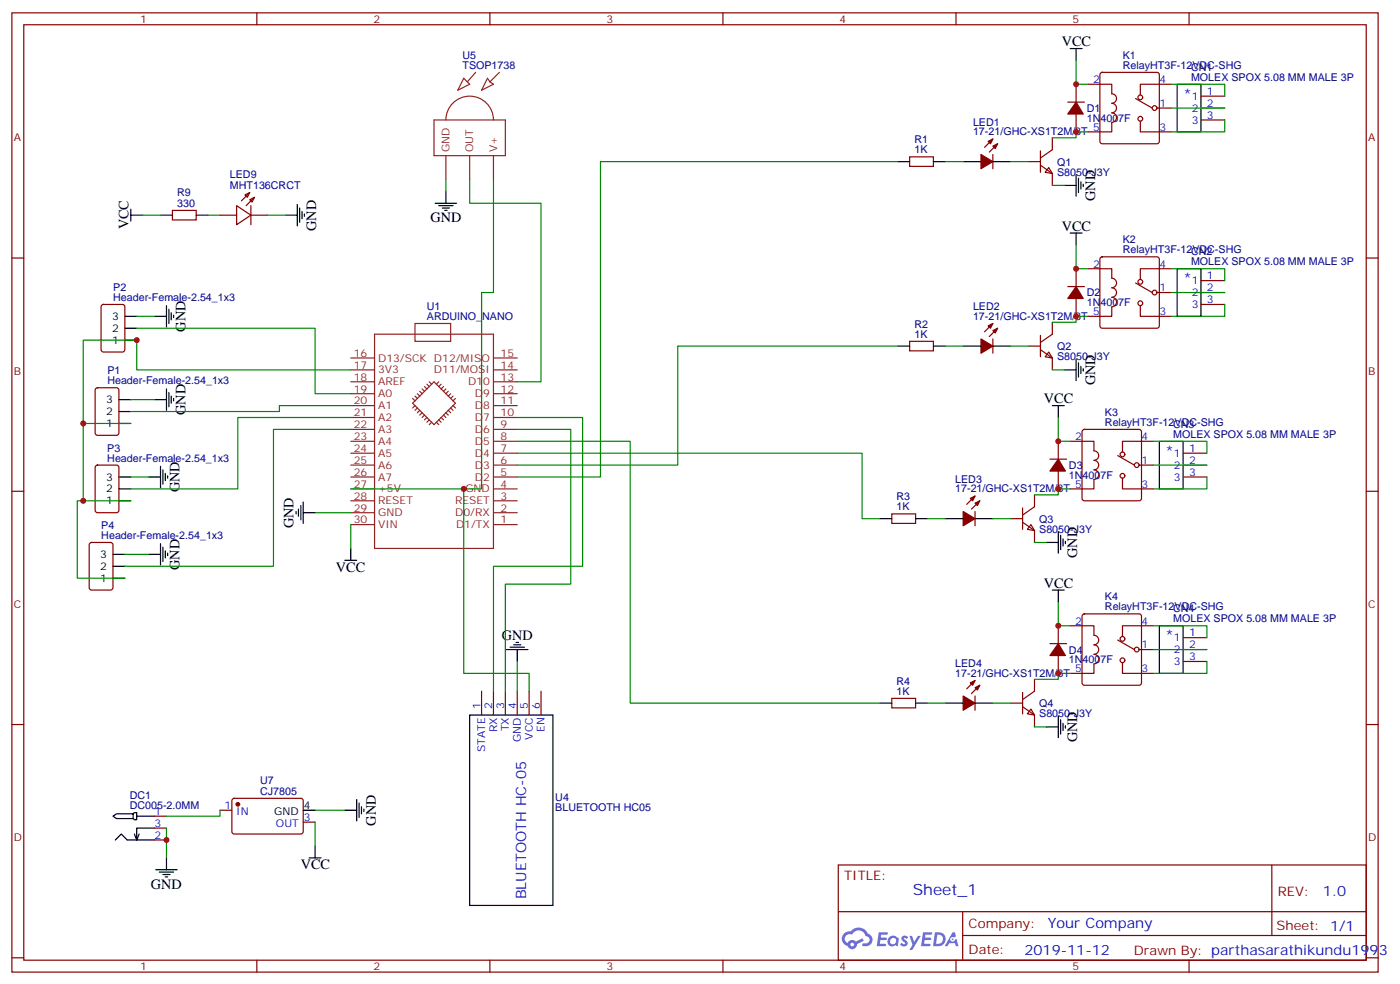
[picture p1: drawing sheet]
<svg xmlns="http://www.w3.org/2000/svg" width="415mm" height="292mm" viewBox="0 0 415 292" stroke-linecap="round" stroke-linejoin="round" font-family="sans-serif">
<g fill="none" stroke="#870000" stroke-width=".35">
<path d="M3.5 3.8h405.4v284.3h-405.4zM7.1 7.3h398.2v277.3h-398.2zM76.2 3.8v3.5M145.3 3.8v3.5M214.5 3.8v3.5M283.6 3.8v3.5M352.8 3.8v3.5M3.5 76.5h3.6M405.3 76.5h3.6M3.5 145.6h3.6M405.3 145.6h3.6M3.5 214.8h3.6"/>
<path d="M405.3 214.8h3.6M248.7 256.4h156.6v28.2h-156.6zM377.3 256.4v20.9M248.7 270.2h156.5M285.6 277.3h119.6M285.6 270.2v14.2M3.5 283.9h3.6M76.2 284.6v3.5M145.3 284.6v3.5M214.5 284.6v3.5M283.6 284.6v3.5M352.8 284.6v3.5"/>
<path d="M405.3 283.9h3.6"/>
</g>
<g fill="#5487ff">
<path d="M267.7 277.6a1.22 1.22 0 0 1 1.7 .2l-.4 .6a.47 .47 0 0 0-.3-.4 .47 .47 0 0 0-.5 .2l.1 .2a1.14 1.14 0 0 1 .8 1.8 1.14 1.14 0 0 1-1.9 0l-.2-.2 .5-.6 .7 .5a.29 .29 0 0 0 .3-.3 .29 .29 0 0 0-.2-.3 1.04 1.04 0 0 1-.6-1.7z"/>
<path d="M260.7 276.3h2.4l.3 .2-.2 .5-1.8 .1-.1 .8h1.5l.3 .4-.3 .4h-1.6l-.2 1.1h1.7l.2 .3-.2 .3-2.6 .1z"/>
<path d="M273.8 276.3h2.4l.3 .2-.1 .5-1.8 .1-.2 .8h1.6l.3 .4-.4 .4h-1.6l-.1 1.1h1.7l.2 .3-.2 .3-2.6 .1z"/>
<path d="M282.6 276.3h.7l.3 1.3-.6 .3a.69 .69 0 0 0-1 .3 .69 .69 0 0 0 .4 .9 .69 .69 0 0 0 .9-.6l.5-.2 .6 2.2h-.8l-.2-.9h-1.8l-.5 .9h-.8z"/>
<path d="M269.8 277.4h.8l.6 1.8 1.1-1.8h.9l-2.6 4.2h-.8l.9-1.5z"/>
<path d="M277.4 276.3l-.6 4.2h1.3a2.11 2.11 0 0 0 2.5-2.1 2.11 2.11 0 0 0-2.5-2.1zM278.1 277.1a1.39 1.39 0 0 1 1.7 1.4 1.39 1.39 0 0 1-1.8 1.3h-.3z"/>
<path d="M263.7 277.9a1.54 1.54 0 0 0-.1 2.2 1.54 1.54 0 0 0 2.2 .1l.6 .3 .3-2.3-.2-.3h-.4a1.49 1.49 0 0 0-2.4 0zM264 278.9a.94 .94 0 0 1 1.8 0 .94 .94 0 0 1-1.8 0z"/>
<path d="M250.4 276.7a2.18 2.18 0 0 0 1.1 3.7 1.44 1.44 0 0 0 1.6 .9 1.44 1.44 0 0 0 1.2-1.4l2-1.1-.5-.7-1.9 1a1.47 1.47 0 0 0-2.4 .4 1.39 1.39 0 0 1-.7-1.9 1.39 1.39 0 0 1 2-.5 2.12 2.12 0 0 1 2.2-1.3 2.12 2.12 0 0 1 1.9 1.7 1.14 1.14 0 0 1 1.1 1.4 1.14 1.14 0 0 1-1.7 .7 .43 .43 0 0 0-.5 .4 .43 .43 0 0 0 .4 .5 1.98 1.98 0 0 0 2.5-1.2 1.98 1.98 0 0 0-1.2-2.6 3.1 3.1 0 0 0-5.3-.6l-.9 .1zM252.3 280a.55 .55 0 0 1 1.1 0 .55 .55 0 0 1-1.1 0z"/>
<circle cx="282.6" cy="278.4" r=".26"/>
</g>
<g fill="none" stroke="#870000" stroke-width=".35">
<path d="M316.8 30.3h4.9M319.3 25v5.3M319.3 33.8v5.3M322.8 25h7v2.8a1.41 1.41 0 0 1 1.5 1.4 1.41 1.41 0 0 1-1.5 1.4 1.41 1.41 0 0 1 1.5 1.4 1.41 1.41 0 0 1-1.5 1.4 1.41 1.41 0 0 1 1.5 1.5 1.41 1.41 0 0 1-1.5 1.4v2.8h-7M326.6 21.7l.4-.3h16.3l.5 .3 .2 .5v19.7l-.3 .5-.4 .2h-16.3l-.5-.2-.2-.5v-19.7zM336.9 29.2l4.9 2.8M338.3 35.9v3.2h9.2M343.3 32h4.2M347.5 25h-9.2v3.2M356.3 28.5h7.1M356.3 32h7.1M356.3 35.6h7.1"/>
<path d="M72.7 57.8l1.4-.7-.7 1.4zM74.1 59.2l1.4-.7-.7 1.4zM74.1 57.1l-2.5 2.4M75.5 58.5l-2.5 2.5M269.9 46.5h7v2.8h-7zM294.6 45.8v4.2M294.6 41.2l-2.5 2.5M296 42.6l-2.5 2.5M305.2 47.9h3.5M308.7 44.7v6.4M308.7 49l3.5 2.4v3.6M311.1 49.7l1.1 1.7-2.1-.3z"/>
<path d="M312.2 40.9v3.5l-3.5 2.4M51.2 62.4h7v2.8h-7zM65.3 63.8h4.9M70.2 61l4.2 2.8-4.2 2.8zM74.4 61v5.6M74.4 63.8h5M319.3 79.7v5.2M322.8 79.7h7v2.8a1.41 1.41 0 0 1 1.5 1.4 1.41 1.41 0 0 1-1.5 1.4 1.41 1.41 0 0 1 1.5 1.4 1.41 1.41 0 0 1-1.5 1.4 1.41 1.41 0 0 1 1.5 1.4 1.41 1.41 0 0 1-1.5 1.4v2.9h-7M326.6 76.3l.4-.2h16.3l.5 .2 .2 .5v19.8l-.3 .5-.4 .2h-16.3l-.5-.2-.2-.5v-19.8zM347.5 79.7h-9.2v3.1M30.2 90.4l.5-.2h5.6l.7 .5v12.9l-.4 .7-5.9 .1-.7-.5v-13zM294.6 95.9l-2.5 2.5"/>
<path d="M296 97.3l-2.5 2.5M308.7 99.4v6.4M312.2 95.5v3.6l-3.5 2.4M316.8 84.9h4.9M319.3 88.5v5.3M336.9 83.9l4.9 2.8M338.3 90.6v3.2h9.2M343.3 86.7h4.2M356.3 86.7h7.1M356.3 83.2h7.1M356.3 90.2h7.1M28.5 115.1l.4-.2h5.7l.6 .5 .1 12.9-.5 .7h-5.9l-.6-.4-.1-13z"/>
<path d="M269.9 101.2h7v2.8h-7zM294.6 100.5v4.2M305.2 102.6h3.5M308.7 103.6l3.5 2.5v3.5M311.1 104.4l1.1 1.7-2.1-.3zM28.5 138.1l.4-.2h5.7l.6 .4 .1 13-.5 .6-5.9 .1-.6-.5-.1-12.9zM311.5 136.1h4.9M314 130.8v5.3M314 139.6v5.3M317.5 130.8h7.1v2.8a1.41 1.41 0 0 1 1.4 1.4 1.41 1.41 0 0 1-1.4 1.5 1.41 1.41 0 0 1 1.4 1.4 1.41 1.41 0 0 1-1.4 1.4 1.41 1.41 0 0 1 1.4 1.4 1.41 1.41 0 0 1-1.4 1.4v2.8h-7.1M321.3 127.5l.4-.2h16.3l.5 .2 .2 .5v19.7l-.3 .5-.4 .2h-16.3l-.5-.2-.2-.5v-19.7zM331.6 135l4.9 2.9"/>
<path d="M338 137.9h4.2M342.2 130.8h-9.2v3.2M351 137.9h7.1M351 134.3h7.1M264.6 152.3h7v2.9h-7zM289.3 151.6v4.3M289.3 147l-2.5 2.5M290.7 148.4l-2.5 2.5M299.9 153.7h3.5M303.4 150.6v6.3M303.4 154.8l3.5 2.5v3.5M305.9 155.5l1 1.8-2.1-.4z"/>
<path d="M306.9 146.7v3.5l-3.5 2.5M333 141.7v3.2h9.2M351 141.4h7.1M26.7 161l.5-.2h5.6l.7 .4v13l-.4 .7h-5.9l-.7-.5v-12.9zM311.5 190.8h4.9M314 185.5v5.3M314 194.3v5.3M317.5 185.5h7.1v2.8a1.41 1.41 0 0 1 1.4 1.4 1.41 1.41 0 0 1-1.4 1.4 1.41 1.41 0 0 1 1.4 1.4 1.41 1.41 0 0 1-1.4 1.5 1.41 1.41 0 0 1 1.4 1.4 1.41 1.41 0 0 1-1.4 1.4v2.8h-7.1M321.3 182.2l.4-.2h16.3l.5 .2 .2 .5v19.7l-.3 .5-.4 .2h-16.3l-.5-.2-.2-.5v-19.7zM331.6 189.7l4.9 2.8M333 196.4v3.2h9.2M338 192.5h4.2"/>
<path d="M342.2 185.5h-9.2v3.2M351 192.5h7.1M351 189h7.1M351 196.1h7.1M142.9 204.9v7M146.4 204.9v7M149.9 204.9v7M153.5 204.9v7M157 204.9v7M160.5 204.9v7M264.6 207h7v2.8h-7zM289.3 201.7l-2.5 2.5"/>
<path d="M289.3 206.3v4.2M290.7 203.1l-2.5 2.5M299.9 208.4h3.5M303.4 205.2v6.4M303.4 209.5l3.5 2.4v3.6M305.9 210.2l1 1.7-2.1-.3zM306.9 201.4v3.5l-3.5 2.5M69 236.8l.5-.2 20 .1 .5 .6-.1 9.5-.6 .4h-20.1l-.4-.7v-9.2zM45.9 249h3.5M45.9 245.5h3.5M45.9 241.9h3.5M65.3 240.2h3.5"/>
<path d="M90 243.7h3.5"/>
<circle cx="338.3" cy="28.9" r=".71"/>
<circle cx="338.3" cy="35.2" r=".71"/>
<circle cx="342.5" cy="32" r=".71"/>
<circle cx="338.3" cy="83.5" r=".71"/>
<circle cx="338.3" cy="89.9" r=".71"/>
<circle cx="342.5" cy="86.7" r=".71"/>
<circle cx="333" cy="134.7" r=".71"/>
<circle cx="337.3" cy="137.9" r=".71"/>
<circle cx="333" cy="141" r=".71"/>
<circle cx="333" cy="189.4" r=".71"/>
<circle cx="333" cy="195.7" r=".71"/>
<circle cx="337.3" cy="192.5" r=".71"/>
</g>
<g fill="none" stroke="#000" stroke-width=".35">
<path d="M317.5 14.4h3.5M319.3 14.4v3.5M349.2 25h7.1v14.1h-7.1zM132.3 56.7v3.6M266.3 47.9h3.6M276.9 47.9h3.6M285.8 47.9h5.2M294.6 47.9h5.3M315.7 55h3.6M319.3 51.8v6.3M320 52.8v4.3M320.7 53.9v2.1"/>
<path d="M321.4 54.6v.7M38.8 63.8h3.5M38.8 62v3.5M47.6 63.8h3.6M58.2 63.8h3.5M84.7 63.8h3.5M88.2 60.6v6.4M88.9 61.7v4.2M89.6 62.7v2.1M90.3 63.4v.7M129.1 60.3h6.4M130.2 61h4.2"/>
<path d="M131.2 61.7h2.1M131.9 62.4h.7M317.5 69.1h3.5M319.3 69.1v3.5M349.2 79.7h7.1v14.1h-7.1zM37 97.3h3.6M37 93.8h3.6M45.9 93.8h3.5M49.4 90.6v6.3M50.1 91.7v4.2M50.8 92.7v2.1M51.5 93.4v.7"/>
<path d="M35.3 118.5h3.5M37 100.8h3.6M45.9 118.5h3.5M49.4 115.3v6.3M50.1 116.3v4.3M50.8 117.4v2.1M51.5 118.1v.7M266.3 102.6h3.6M276.9 102.6h3.6M285.8 102.6h5.2M294.6 102.6h5.3M315.7 109.6h3.6"/>
<path d="M319.3 106.5v6.3M320 107.5v4.3M320.7 108.6v2.1M321.4 109.3v.7M35.3 125.5h3.5M35.3 122h3.5M47.6 138.2v6.4M48.3 139.3v4.2M312.2 120.2h3.5M314 120.2v3.6M344 130.8h7v14.1h-7zM35.3 148.4h3.5"/>
<path d="M35.3 144.9h3.5M35.3 141.4h3.5M44.1 141.4h3.5M49 140.3v2.2M49.7 141v.7M87.8 151.6v.7M88.5 150.9v2.1M89.3 149.9v4.2M90 152h3.5M90 148.8v6.4M261.1 153.7h3.5M271.6 153.7h3.6"/>
<path d="M280.5 153.7h5.3M289.3 153.7h5.3M314 157.6v6.4M314.7 158.7v4.2M315.4 159.7v2.2M33.5 171.4h3.5M33.5 167.9h3.5M33.5 164.3h3.5M44.1 164.3h3.5M47.6 161.1v6.4M48.3 162.2v4.2M49 163.3v2.1"/>
<path d="M49.7 164v.7M102.3 166.1h3.5M104.1 162.6v3.5M310.4 160.8h3.6M312.2 174.9h3.5M314 174.9v3.5M316.1 160.4v.7M150.3 192.5h6.3M151.3 191.8h4.3M152.4 191.1h2.1M153.1 190.4h.7M153.5 192.5v3.6"/>
<path d="M344 185.5h7v14.1h-7zM139.3 211.9h24.7v56.5h-24.7zM261.1 208.4h3.5M271.6 208.4h3.6M280.5 208.4h5.3M289.3 208.4h5.3M310.4 215.5h3.6M314 212.3v6.4M314.7 213.4v4.2M315.4 214.4v2.1M316.1 215.1v.7M105.8 237v6.3"/>
<path d="M106.5 238.1v4.2M107.2 239.1v2.1M107.9 239.8v.7M33.5 241.9l1.1-.7h4.9v1.4h-4.9zM34.2 249l1.8-1.8 1.7 1.8h8.2M39.5 241.2l.4-.3h.7v2.1h-.7l-.4-.4M40.6 241.9h5.3M41.3 247.2l-.7 1.8M45.9 245.5h-5.3v3.5l-.7-1.8M46.2 257.8h6.4M47.3 258.5h4.2M48.3 259.2h2.1"/>
<path d="M49 259.9h.7M49.4 254.3v3.5M90 240.2h3.5M91.7 254.3h3.5M93.5 250.8v3.5M102.3 240.2h3.5"/>
</g>
<g fill="#870000" stroke="#870000" stroke-width=".35">
<path d="M314 190.8l2.1 3.5h-4.6z"/>
<path d="M285.8 206.3l3.5 2.1-3.5 2.1z"/>
<path d="M289.3 203.8l1.4-.7-.7 1.4z"/>
<path d="M287.9 202.4l1.4-.7-.7 1.4z"/>
<path d="M314 136.1l2.1 3.5h-4.6z"/>
<path d="M285.8 151.6l3.5 2.1-3.5 2.2z"/>
<path d="M289.3 149.2l1.4-.8-.7 1.5z"/>
<path d="M287.9 147.7l1.4-.7-.7 1.4z"/>
<path d="M319.3 84.9l2.1 3.6h-4.6z"/>
<path d="M291 100.5l3.6 2.1-3.6 2.1z"/>
<path d="M294.6 98l1.4-.7-.7 1.4z"/>
<path d="M293.2 96.6l1.4-.7-.7 1.4z"/>
<path d="M291 45.8l3.6 2.1-3.6 2.1z"/>
<path d="M294.6 43.3l1.4-.7-.7 1.4z"/>
<path d="M293.2 41.9l1.4-.7-.7 1.4z"/>
<path d="M319.3 30.3l2.1 3.5h-4.6z"/>
<circle cx="70.6" cy="238.4" r=".53"/>
</g>
<g fill="none" stroke="#8c2424" stroke-width=".35">
<path d="M128.8 35.6h21.1v10.5h-21.1zM132.3 35.6a7.1 7.1 0 0 1 7-7.1 7.1 7.1 0 0 1 7.1 7.1M137.6 23.2l1.7 1.8-3.5 1.7zM141.1 21.4l-2.5 2.9M144.6 23.2l.7 1.1 1.1 .7-3.5 1.7zM148.2 21.4l-2.9 2.9M132.3 46.1v7.1M139.3 46.1v7.1M146.4 46.1v7.1M111.1 99.1h35.3v63.5h-35.3zM123.1 95.9h10.6v5.3h-10.6zM104.1 109.6h7"/>
<path d="M104.1 113.2h7M104.1 116.7h7M104.1 106.1h7M122.4 119.5l6.4-6.3 6.3 6.3-6.3 6.4zM122.4 118.1l.7 .7M123.1 117.4l.7 .7M123.8 116.7l.7 .7M124.5 116l.7 .7M125.2 115.3l.7 .7M125.9 114.6l.7 .7M126.6 113.9l.8 .7M127.4 113.2l.7 .7"/>
<path d="M130.2 113.2l-.7 .7M130.9 113.9l-.7 .7M131.6 114.6l-.7 .7M132.3 115.3l-.7 .7M133 116l-.7 .7M133.7 116.7l-.7 .7M134.4 117.4l-.7 .7M135.1 118.1l-.7 .7M146.4 109.6h7.1M146.4 113.2h7.1M146.4 116.7h7.1M146.4 106.1h7.1"/>
<path d="M104.1 120.2h7M104.1 123.8h7M104.1 127.3h7M104.1 130.8h7M104.1 134.3h7M104.1 137.9h7M123.1 120.2l-.7 .7M123.8 120.9l-.7 .7M124.5 121.6l-.7 .7M125.2 122.3l-.7 .7M125.9 123l-.7 .8M126.6 123.8l-.7 .7"/>
<path d="M127.4 124.5l-.8 .7M128.1 125.2l-.7 .7M129.5 125.2l.7 .7M130.2 124.5l.7 .7M130.9 123.8l.7 .7M131.6 123l.7 .8M132.3 122.3l.7 .7M133 121.6l.7 .7M133.7 120.9l.7 .7M134.4 120.2l.7 .7M146.4 120.2h7.1M146.4 123.8h7.1"/>
<path d="M146.4 127.3h7.1M146.4 130.8h7.1M146.4 134.3h7.1M146.4 137.9h7.1M104.1 141.4h7M104.1 144.9h7M104.1 148.4h7M104.1 152h7M104.1 155.5h7M146.4 141.4h7.1M146.4 144.9h7.1M146.4 148.4h7.1"/>
<path d="M146.4 152h7.1M146.4 155.5h7.1"/>
</g>
<g fill="none" stroke="#008700" stroke-width=".35">
<path d="M319.3 17.9v7.1h3.5M322.8 39.1h-3.5v1.8h-7.1M347.5 25h15.9v3.5M347.5 32h15.9M363.4 35.6v3.5h-15.9M132.3 53.2v3.5M139.3 53.2v7.1h21.2v52.9h-7M146.4 53.2v33.5h-3.5v58.2h-5.3M266.3 47.9h-88.1v93.5h-24.7M280.5 47.9h5.3M299.9 47.9h5.3M312.2 55h3.5"/>
<path d="M42.3 63.8h5.3M61.7 63.8h3.6M79.4 63.8h5.3M319.3 72.6v7.1h3.5M347.5 79.7h15.9v3.5M40.6 97.3h52.9v19.4h10.6M40.6 93.8h5.3M322.8 93.8h-3.5v1.7h-7.1M347.5 86.7h15.9M363.4 90.2v3.6h-15.9M38.8 118.5h7.1M104.1 109.6h-63.5v-8.8h-15.9v24.7h14.1"/>
<path d="M266.3 102.6h-65.2v35.3h-47.6M280.5 102.6h5.3M299.9 102.6h5.3M312.2 109.6h3.5M24.7 125.5v22.9M104.1 120.2h-21.2v1.8h-44.1M104.1 123.8h-33.5v21.1h-31.8M104.1 127.3h-23v40.6h-44.1M153.5 130.8h33.5v77.6h74.1M153.5 134.3h102.3v19.4h5.3M153.5 127.3h15.8v45.8h-19.4v31.8M153.5 123.8h19.4v44.1h-26.5v37"/>
<path d="M314 123.8v7h3.5M342.2 130.8h15.9v3.5M342.2 137.9h15.9M38.8 148.4h-15.9v23h14.1M38.8 141.4h5.3M93.5 152h10.6M104.1 144.9h33.5v54.7h19.4v5.3M104.1 155.5v7.1M275.2 153.7h5.3M294.6 153.7h5.3M317.5 144.9h-3.5v1.8h-7.1M358.1 141.4v3.5h-15.9"/>
<path d="M37 164.3h7.1M306.9 160.8h3.5M314 178.4v7.1h3.5M153.5 196.1v8.8M317.5 199.6h-3.5v1.8h-7.1M342.2 185.5h15.9v3.5M342.2 192.5h15.9M358.1 196.1v3.5h-15.9M275.2 208.4h5.3M294.6 208.4h5.3M306.9 215.5h3.5M49.4 245.5v8.8"/>
<path d="M65.3 240.2v1.7h-15.9M93.5 240.2h8.8M93.5 243.7v7.1"/>
</g>
<g fill="#c00">
<circle cx="24.7" cy="125.5" r=".88"/>
<circle cx="24.7" cy="148.4" r=".88"/>
<circle cx="137.6" cy="144.9" r=".88"/>
<circle cx="49.4" cy="249" r=".88"/>
<circle cx="314" cy="199.6" r=".88"/>
<circle cx="314" cy="185.5" r=".88"/>
<circle cx="319.3" cy="93.8" r=".88"/>
<circle cx="319.3" cy="79.7" r=".88"/>
<circle cx="319.3" cy="25" r=".88"/>
<circle cx="319.3" cy="39.1" r=".88"/>
<circle cx="314" cy="130.8" r=".88"/>
<circle cx="314" cy="144.9" r=".88"/>
<circle cx="40.6" cy="100.8" r=".88"/>
</g>
<text font-size="4.6" fill="#00f" x="270.8" y="265.4">Sheet_1</text>
<g font-size="4.2">
<text x="315" y="13.7">VCC</text>
<text x="324.9" y="59.5" transform="rotate(-90 324.9 59.5)">GND</text>
<text x="127.7" y="65.9">GND</text>
<text x="38.1" y="68" transform="rotate(-90 38.1 68)">VCC</text>
<text x="93.8" y="68.5" transform="rotate(-90 93.8 68.5)">GND</text>
<text x="315" y="68.4">VCC</text>
<text x="55" y="98.4" transform="rotate(-90 55 98.4)">GND</text>
<text x="309.7" y="119.5">VCC</text>
<text x="324.9" y="114.2" transform="rotate(-90 324.9 114.2)">GND</text>
<text x="55" y="123" transform="rotate(-90 55 123)">GND</text>
<text x="53.3" y="146" transform="rotate(-90 53.3 146)">GND</text>
<text x="87.1" y="156.6" transform="rotate(-90 87.1 156.6)">GND</text>
<text x="319.6" y="165.4" transform="rotate(-90 319.6 165.4)">GND</text>
<text x="53.3" y="168.9" transform="rotate(-90 53.3 168.9)">GND</text>
<text x="99.6" y="169.6">VCC</text>
<text x="309.7" y="174.2">VCC</text>
<text x="148.9" y="189.7">GND</text>
<text x="319.6" y="220.1" transform="rotate(-90 319.6 220.1)">GND</text>
<text x="111.5" y="244.8" transform="rotate(-90 111.5 244.8)">GND</text>
<text x="89.2" y="257.7">VCC</text>
<text x="44.8" y="263.5">GND</text>
</g>
<g font-size="4.2" fill="#00f">
<text x="351" y="29.2">*</text>
<text x="351" y="83.9">*</text>
<text x="345.7" y="135.1">*</text>
<text x="345.7" y="189.7">*</text>
<text x="156.1" y="266.6" transform="rotate(-90 156.1 266.6)">BLUETOOTH HC-05</text>
<text x="392.5" y="265.7">1.0</text>
<text x="310.9" y="275.2">Your Company</text>
<text x="304" y="283">2019-11-12</text>
</g>
<g font-size="3.9" fill="#800">
<text x="250.5" y="261">TITLE:</text>
<text x="379.1" y="265.7">REV:</text>
<text x="287.4" y="275.2">Company:</text>
<text x="378.7" y="275.8">Sheet: 1/1</text>
<text x="287.4" y="282.9">Date:</text>
<text x="336.4" y="282.9">Drawn By: parthasarathikundu1993</text>
</g>
<g font-size="3.2" fill="#800">
<text x="41.6" y="6.8">1</text>
<text x="110.8" y="6.8">2</text>
<text x="179.9" y="6.8">3</text>
<text x="249.1" y="6.8">4</text>
<text x="318.2" y="6.8">5</text>
<text x="4.1" y="41.9">A</text>
<text x="405.9" y="41.9">A</text>
<text x="4.1" y="111.1">B</text>
<text x="405.9" y="111.1">B</text>
<text x="4.1" y="180.2">C</text>
<text x="405.9" y="180.2">C</text>
<text x="4.1" y="249.3">D</text>
<text x="405.9" y="249.3">D</text>
<text x="41.6" y="287.6">1</text>
<text x="110.8" y="287.6">2</text>
<text x="179.9" y="287.6">3</text>
<text x="249.1" y="287.6">4</text>
<text x="318.2" y="287.6">5</text>
</g>
<g font-size="3.2" fill="#000080">
<text x="137.2" y="17.5">U5</text>
<text x="333.1" y="17.4">K1</text>
<text x="137.2" y="20.4">TSOP1738</text>
<text x="333.1" y="20.4">RelayHT3F-12VDC-SHG</text>
<text x="353.4" y="23.9">MOLEX SPOX 5.08 MM MALE 3P</text>
<text x="353.4" y="21">CN1</text>
<text x="322.4" y="33.2">D1</text>
<text x="288.7" y="40.1">17-21/GHC-XS1T2M/3T</text>
<text x="288.7" y="37.2">LED1</text>
<text x="322.4" y="36.1">1N4007F</text>
<text x="271.3" y="45.4">1K</text>
<text x="271.3" y="42.5">R1</text>
<text x="68.2" y="52.8">LED9</text>
<text x="313.6" y="52">S8050-J3Y</text>
<text x="313.6" y="49.1">Q1</text>
<text x="52.6" y="58.1">R9</text>
<text x="68.2" y="56">MHT136CRCT</text>
<text x="52.6" y="61.3">330</text>
<text x="333.1" y="75.1">RelayHT3F-12VDC-SHG</text>
<text x="333.1" y="72.1">K2</text>
<text x="353.4" y="75.7">CN2</text>
<text x="353.4" y="78.6">MOLEX SPOX 5.08 MM MALE 3P</text>
<text x="33.6" y="89.2">Header-Female-2.54_1x3</text>
<text x="33.6" y="86.2">P2</text>
<text x="322.4" y="87.9">D2</text>
<text x="126.7" y="94.8">ARDUINO_NANO</text>
<text x="126.7" y="91.9">U1</text>
<text x="288.7" y="94.8">17-21/GHC-XS1T2M/3T</text>
<text x="288.7" y="91.9">LED2</text>
<text x="322.4" y="90.8">1N4007F</text>
<text x="271.3" y="100.1">1K</text>
<text x="271.3" y="97.2">R2</text>
<text x="313.6" y="106.7">S8050-J3Y</text>
<text x="313.6" y="103.8">Q2</text>
<text x="31.8" y="113.9">Header-Female-2.54_1x3</text>
<text x="31.9" y="110.9">P1</text>
<text x="327.8" y="123.3">K3</text>
<text x="327.8" y="126.2">RelayHT3F-12VDC-SHG</text>
<text x="348.1" y="129.8">MOLEX SPOX 5.08 MM MALE 3P</text>
<text x="348.1" y="126.8">CN3</text>
<text x="31.8" y="136.8">Header-Female-2.54_1x3</text>
<text x="31.8" y="133.9">P3</text>
<text x="283.4" y="143">LED3</text>
<text x="317.1" y="142">1N4007F</text>
<text x="317.1" y="139">D3</text>
<text x="266" y="148.3">R3</text>
<text x="283.4" y="146">17-21/GHC-XS1T2M/3T</text>
<text x="266" y="151.3">1K</text>
<text x="308.3" y="154.9">Q3</text>
<text x="30.1" y="159.7">Header-Female-2.54_1x3</text>
<text x="30.1" y="156.8">P4</text>
<text x="308.3" y="157.9">S8050-J3Y</text>
<text x="327.8" y="178">K4</text>
<text x="327.8" y="180.9">RelayHT3F-12VDC-SHG</text>
<text x="348.1" y="184.4">MOLEX SPOX 5.08 MM MALE 3P</text>
<text x="348.1" y="181.5">CN4</text>
<text x="283.4" y="197.7">LED4</text>
<text x="317.1" y="196.7">1N4007F</text>
<text x="317.1" y="193.7">D4</text>
<text x="266" y="203">R4</text>
<text x="283.4" y="200.7">17-21/GHC-XS1T2M/3T</text>
<text x="266" y="206">1K</text>
<text x="308.3" y="209.6">Q4</text>
<text x="308.3" y="212.5">S8050-J3Y</text>
<text x="77.2" y="232.5">U7</text>
<text x="38.5" y="239.8">DC005-2.0MM</text>
<text x="38.5" y="236.9">DC1</text>
<text x="77.2" y="235.6">CJ7805</text>
<text x="164.8" y="237.5">U4</text>
<text x="164.7" y="240.4">BLUETOOTH HC05</text>
</g>
<g font-size="3.2" fill="#00f">
<text x="324.3" y="24.6">2</text>
<text x="344" y="24.6">4</text>
<text x="353.6" y="29.6">1</text>
<text x="358.1" y="28.2">1</text>
<text x="344" y="31.7">1</text>
<text x="353.6" y="33.1">2</text>
<text x="358.1" y="31.7">2</text>
<text x="358.1" y="35.2">3</text>
<text x="324.3" y="38.7">5</text>
<text x="344" y="38.7">3</text>
<text x="353.6" y="36.6">3</text>
<text x="324.3" y="79.3">2</text>
<text x="344" y="79.3">4</text>
<text x="358.1" y="82.8">1</text>
<text x="344" y="86.4">1</text>
<text x="353.6" y="84.2">1</text>
<text x="353.6" y="87.8">2</text>
<text x="358.1" y="86.4">2</text>
<text x="358.1" y="89.9">3</text>
<text x="324.3" y="93.4">5</text>
<text x="344" y="93.4">3</text>
<text x="353.6" y="91.3">3</text>
<text x="319" y="130.5">2</text>
<text x="338.7" y="130.5">4</text>
<text x="338.7" y="137.5">1</text>
<text x="348.3" y="135.4">1</text>
<text x="352.8" y="134">1</text>
<text x="352.8" y="137.5">2</text>
<text x="348.3" y="138.9">2</text>
<text x="348.3" y="142.5">3</text>
<text x="352.8" y="141">3</text>
<text x="319" y="144.6">5</text>
<text x="338.7" y="144.6">3</text>
<text x="319" y="185.1">2</text>
<text x="338.7" y="185.1">4</text>
<text x="348.3" y="190.1">1</text>
<text x="352.8" y="188.7">1</text>
<text x="338.7" y="192.2">1</text>
<text x="348.3" y="193.6">2</text>
<text x="348.3" y="197.1">3</text>
<text x="352.8" y="192.2">2</text>
<text x="352.8" y="195.7">3</text>
<text x="319" y="199.2">5</text>
<text x="338.7" y="199.2">3</text>
<text x="142.5" y="210.2" transform="rotate(-90 142.5 210.2)">1</text>
<text x="146" y="210.2" transform="rotate(-90 146 210.2)">2</text>
<text x="149.6" y="210.2" transform="rotate(-90 149.6 210.2)">3</text>
<text x="153.1" y="210.2" transform="rotate(-90 153.1 210.2)">4</text>
<text x="156.6" y="210.2" transform="rotate(-90 156.6 210.2)">5</text>
<text x="160.2" y="210.2" transform="rotate(-90 160.2 210.2)">6</text>
<text x="147.5" y="217" transform="rotate(-90 147.5 217)">RX</text>
<text x="151" y="216.8" transform="rotate(-90 151 216.8)">TX</text>
<text x="154.5" y="219.9" transform="rotate(-90 154.5 219.9)">GND</text>
<text x="158" y="219.3" transform="rotate(-90 158 219.3)">VCC</text>
<text x="161.6" y="217" transform="rotate(-90 161.6 217)">EN</text>
<text x="143.9" y="222.9" transform="rotate(-90 143.9 222.9)">STATE</text>
<text x="66.6" y="239.8">1</text>
<text x="45.9" y="245.1">3</text>
<text x="45.9" y="241.6">1</text>
<text x="70.1" y="241.6">IN</text>
<text x="81.9" y="245.1">OUT</text>
<text x="90.1" y="243.3">3</text>
<text x="45.9" y="248.6">2</text>
</g>
<g font-size="3.2" fill="#8d2323">
<text x="133.3" y="45.1" transform="rotate(-90 133.3 45.1)">GND</text>
<text x="140.4" y="45.1" transform="rotate(-90 140.4 45.1)">OUT</text>
<text x="147.5" y="45.1" transform="rotate(-90 147.5 45.1)">V+</text>
<text x="105" y="105.8">16</text>
<text x="112.2" y="107.2">D13/SCK D12/MISO</text>
<text x="148.5" y="105.8">15</text>
<text x="105" y="112.8">18</text>
<text x="105" y="109.3">17</text>
<text x="112.2" y="110.7">3V3</text>
<text x="128.8" y="110.7">D11/MOSI</text>
<text x="148.5" y="109.3">14</text>
<text x="148.5" y="112.8">13</text>
<text x="105" y="119.9">20</text>
<text x="105" y="116.3">19</text>
<text x="112.2" y="117.8">A0</text>
<text x="112.2" y="114.2">AREF</text>
<text x="138.9" y="114.2">D10</text>
<text x="140.9" y="117.8">D9</text>
<text x="148.5" y="116.3">12</text>
<text x="148.5" y="119.9">11</text>
<text x="105" y="123.4">21</text>
<text x="112.2" y="124.8">A2</text>
<text x="112.2" y="121.3">A1</text>
<text x="140.9" y="121.3">D8</text>
<text x="140.9" y="124.8">D7</text>
<text x="148.5" y="123.4">10</text>
<text x="105" y="130.5">23</text>
<text x="105" y="126.9">22</text>
<text x="112.2" y="131.9">A4</text>
<text x="112.2" y="128.3">A3</text>
<text x="140.9" y="128.3">D6</text>
<text x="140.9" y="131.9">D5</text>
<text x="148.5" y="126.9">9</text>
<text x="148.5" y="130.5">8</text>
<text x="105" y="137.5">25</text>
<text x="105" y="134">24</text>
<text x="112.2" y="135.4">A5</text>
<text x="140.9" y="135.4">D4</text>
<text x="148.5" y="134">7</text>
<text x="148.5" y="137.5">6</text>
<text x="105" y="141">26</text>
<text x="112.2" y="142.5">A7</text>
<text x="112.2" y="138.9">A6</text>
<text x="140.9" y="138.9">D3</text>
<text x="140.9" y="142.5">D2</text>
<text x="148.5" y="141">5</text>
<text x="105" y="148.1">28</text>
<text x="105" y="144.6">27</text>
<text x="112.2" y="149.5">RESET</text>
<text x="112.2" y="146">+5V</text>
<text x="135" y="149.5">RESET</text>
<text x="138.1" y="146">GND</text>
<text x="148.5" y="144.6">4</text>
<text x="148.5" y="148.1">3</text>
<text x="105" y="155.2">30</text>
<text x="105" y="151.6">29</text>
<text x="112.2" y="153">GND</text>
<text x="135.1" y="153">D0/RX</text>
<text x="148.5" y="151.6">2</text>
<text x="148.5" y="155.2">1</text>
<text x="112.2" y="156.6">VIN</text>
<text x="135.3" y="156.6">D1/TX</text>
</g>
<g font-size="3.2">
<text x="33.3" y="94.8">3</text>
<text x="33.3" y="101.9">1</text>
<text x="33.3" y="98.4">2</text>
<text x="31.5" y="119.5">3</text>
<text x="31.5" y="123">2</text>
<text x="31.5" y="126.6">1</text>
<text x="31.5" y="142.5">3</text>
<text x="31.5" y="149.5">1</text>
<text x="31.5" y="146">2</text>
<text x="29.7" y="165.4">3</text>
<text x="29.7" y="172.4">1</text>
<text x="29.7" y="168.9">2</text>
<text x="90.1" y="239.8">4</text>
<text x="81.4" y="241.6">GND</text>
</g>
</svg>
